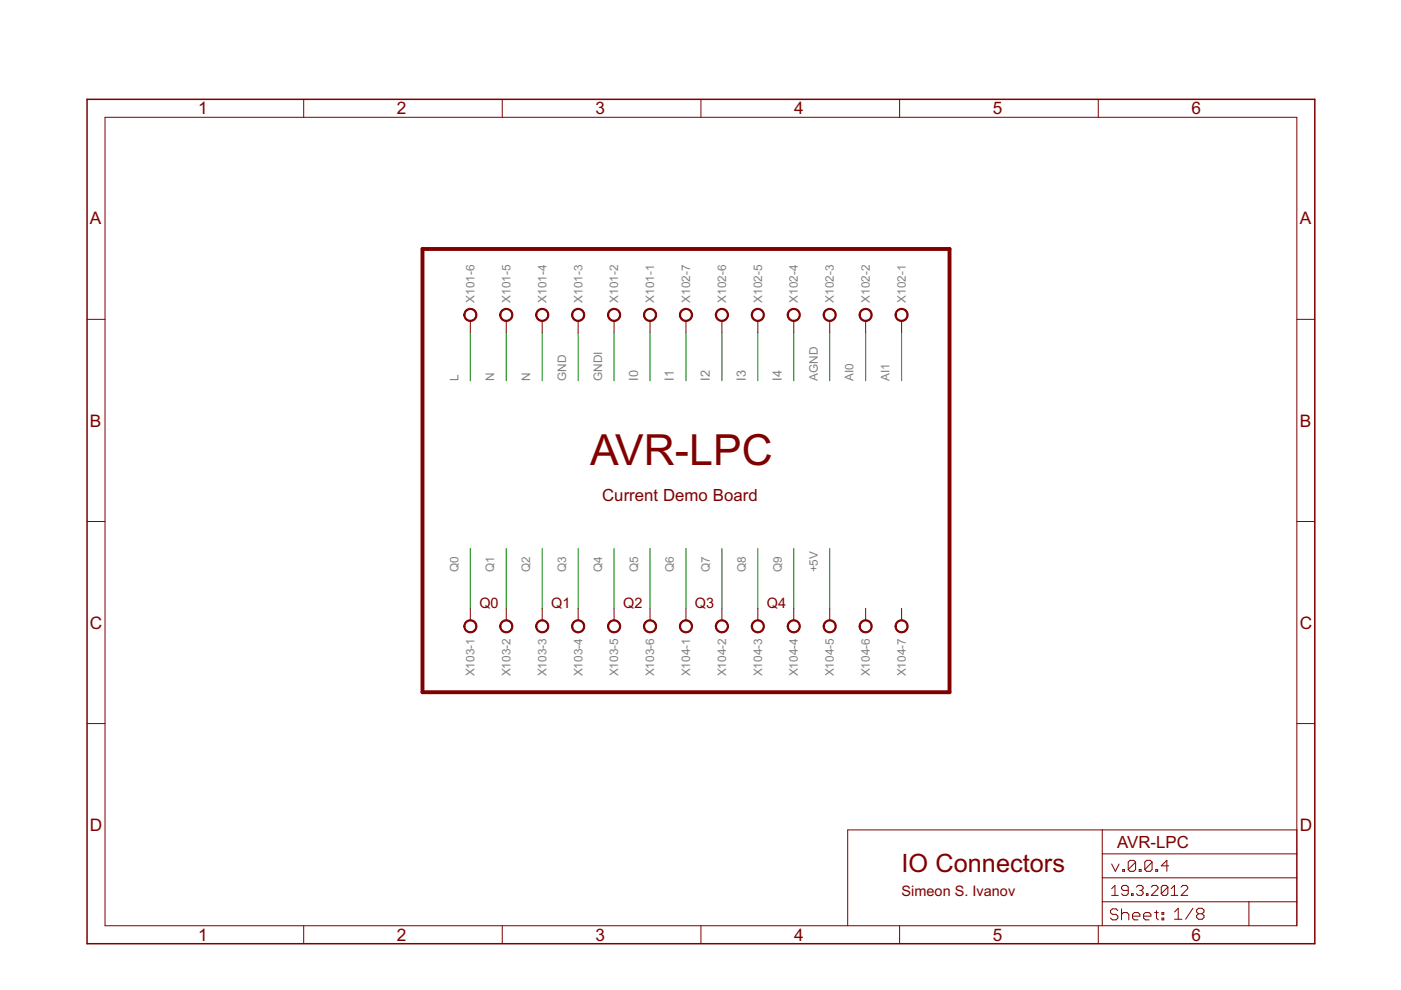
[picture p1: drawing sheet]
<svg xmlns="http://www.w3.org/2000/svg" width="297mm" height="210mm" viewBox="0 0 297 210" stroke-linecap="round" stroke-linejoin="round" font-family="sans-serif">
<g fill="#800000" stroke="#800000" stroke-width=".83">
<path d="M89.6 146.8h111.7z"/>
<path d="M201.3 52.8v94z"/>
<path d="M89.6 52.8h111.7z"/>
<path d="M89.6 52.8v94z"/>
</g>
<g fill="#800000" stroke="#800000" stroke-width=".21">
<path d="M275 191.2v5.1z"/>
<path d="M275 186.1v5.1z"/>
<path d="M275 181v5.1z"/>
<path d="M275 176v5z"/>
<path d="M179.7 176v20.3z"/>
<path d="M179.7 176h54z"/>
<path d="M233.7 176h41.3z"/>
<path d="M264.8 191.2v5.1z"/>
<path d="M264.8 191.2h10.2z"/>
<path d="M233.7 191.2h31.1z"/>
<path d="M233.7 191.2v5.1z"/>
<path d="M233.7 186.1v5.1z"/>
<path d="M233.7 186.1h41.3z"/>
<path d="M233.7 181v5.1z"/>
<path d="M233.7 181h41.3z"/>
<path d="M233.7 176v5z"/>
<path d="M235.7 183.2l.8 1.5z"/>
<path d="M237.3 183.2l-.8 1.5z"/>
<path d="M238 184.4v.3z"/>
<path d="M238 184.4h.4z"/>
<path d="M238.4 184.4v.3z"/>
<path d="M238 184.7h.4z"/>
<path d="M239.2 182.8v1.6z"/>
<path d="M239.2 182.8l.4-.4z"/>
<path d="M239.6 182.4h.8z"/>
<path d="M240.4 182.4l.4 .4z"/>
<path d="M240.8 182.8v1.6z"/>
<path d="M240.4 184.7l.4-.3z"/>
<path d="M239.6 184.7h.8z"/>
<path d="M239.2 184.4l.4 .3z"/>
<path d="M239.2 184.4l1.6-1.6z"/>
<path d="M241.5 184.4v.3z"/>
<path d="M241.5 184.4h.4z"/>
<path d="M241.9 184.4v.3z"/>
<path d="M241.5 184.7h.4z"/>
<path d="M242.7 182.8v1.6z"/>
<path d="M242.7 182.8l.4-.4z"/>
<path d="M243.1 182.4h.8z"/>
<path d="M243.9 182.4l.4 .4z"/>
<path d="M244.3 182.8v1.6z"/>
<path d="M244.3 184.4l-.4 .3z"/>
<path d="M243.1 184.7h.8z"/>
<path d="M242.7 184.4l.4 .3z"/>
<path d="M244.3 182.8l-1.6 1.6z"/>
<path d="M245 184.4v.3z"/>
<path d="M245 184.4h.4z"/>
<path d="M245.4 184.4v.3z"/>
<path d="M245 184.7h.4z"/>
<path d="M247.4 182.4v2.3z"/>
<path d="M246.2 183.6l1.2-1.2z"/>
<path d="M246.2 183.6h1.6z"/>
<path d="M235.7 188.4l.7-.7z"/>
<path d="M236.4 187.7v2.1z"/>
<path d="M235.7 189.8h1.4z"/>
<path d="M237.8 189.5l.3 .3z"/>
<path d="M238.1 189.8h.7z"/>
<path d="M239.2 189.5l-.4 .3z"/>
<path d="M239.2 188.1v1.4z"/>
<path d="M238.8 187.7l.4 .4z"/>
<path d="M238.1 187.7h.7z"/>
<path d="M238.1 187.7l-.3 .4z"/>
<path d="M237.8 188.1v.3z"/>
<path d="M237.8 188.4l.3 .4z"/>
<path d="M238.1 188.8h1.1z"/>
<path d="M239.9 189.5v.3z"/>
<path d="M239.9 189.5h.3z"/>
<path d="M240.2 189.5v.3z"/>
<path d="M239.9 189.8h.3z"/>
<path d="M240.9 188.1l.4-.4z"/>
<path d="M241.3 187.7h.7z"/>
<path d="M242 187.7l.4 .4z"/>
<path d="M242.4 188.1v.3z"/>
<path d="M242.4 188.4l-.4 .4z"/>
<path d="M241.6 188.8h.4z"/>
<path d="M242 188.8l.4 .3z"/>
<path d="M242.4 189.1v.4z"/>
<path d="M242.4 189.5l-.4 .3z"/>
<path d="M241.3 189.8h.7z"/>
<path d="M240.9 189.5l.4 .3z"/>
<path d="M243.1 189.5v.3z"/>
<path d="M243.1 189.5h.3z"/>
<path d="M243.4 189.5v.3z"/>
<path d="M243.1 189.8h.3z"/>
<path d="M244.1 189.8h1.4z"/>
<path d="M244.1 189.8l1.4-1.4z"/>
<path d="M245.5 188.1v.3z"/>
<path d="M245.2 187.7l.3 .4z"/>
<path d="M244.5 187.7h.7z"/>
<path d="M244.5 187.7l-.4 .4z"/>
<path d="M246.2 188.1v1.4z"/>
<path d="M246.5 187.7l-.3 .4z"/>
<path d="M246.5 187.7h.8z"/>
<path d="M247.3 187.7l.3 .4z"/>
<path d="M247.6 188.1v1.4z"/>
<path d="M247.6 189.5l-.3 .3z"/>
<path d="M246.5 189.8h.8z"/>
<path d="M246.2 189.5l.3 .3z"/>
<path d="M246.2 189.5l1.4-1.4z"/>
<path d="M248.3 188.4l.7-.7z"/>
<path d="M249 187.7v2.1z"/>
<path d="M248.3 189.8h1.4z"/>
<path d="M250.4 189.8h1.4z"/>
<path d="M251.8 188.4l-1.4 1.4z"/>
<path d="M251.8 188.1v.3z"/>
<path d="M251.5 187.7l.3 .4z"/>
<path d="M250.8 187.7h.7z"/>
<path d="M250.8 187.7l-.4 .4z"/>
<path d="M249 193.4l.8-.8z"/>
<path d="M249.8 192.6v2.3z"/>
<path d="M249 194.9h1.6z"/>
<path d="M252.9 192.6l-1.5 2.3z"/>
<path d="M253.7 193l.4-.4z"/>
<path d="M254.1 192.6h.8z"/>
<path d="M254.9 192.6l.4 .4z"/>
<path d="M255.3 193v.4z"/>
<path d="M254.9 193.7l.4-.3z"/>
<path d="M254.9 193.7l.4 .4z"/>
<path d="M255.3 194.1v.4z"/>
<path d="M254.9 194.9l.4-.4z"/>
<path d="M254.1 194.9h.8z"/>
<path d="M253.7 194.5l.4 .4z"/>
<path d="M253.7 194.1v.4z"/>
<path d="M253.7 194.1l.4-.4z"/>
<path d="M253.7 193.4l.4 .3z"/>
<path d="M253.7 193v.4z"/>
<path d="M254.1 193.7h.8z"/>
<path d="M236.6 192.7l.4 .4z"/>
<path d="M235.8 192.7h.8z"/>
<path d="M235.4 193.1l.4-.4z"/>
<path d="M235.4 193.1v.4z"/>
<path d="M235.4 193.5l.4 .4z"/>
<path d="M235.8 193.9h.8z"/>
<path d="M236.6 193.9l.4 .3z"/>
<path d="M237 194.2v.4z"/>
<path d="M237 194.6l-.4 .4z"/>
<path d="M235.8 195h.8z"/>
<path d="M235.4 194.6l.4 .4z"/>
<path d="M237.8 192.7v2.3z"/>
<path d="M237.8 193.9l.4-.4z"/>
<path d="M238.2 193.5h.8z"/>
<path d="M239 193.5l.3 .4z"/>
<path d="M239.3 193.9v1.1z"/>
<path d="M240.5 195h.8z"/>
<path d="M240.1 194.6l.4 .4z"/>
<path d="M240.1 193.9v.7z"/>
<path d="M240.1 193.9l.4-.4z"/>
<path d="M240.5 193.5h.8z"/>
<path d="M241.3 193.5l.4 .4z"/>
<path d="M241.7 193.9v.3z"/>
<path d="M240.1 194.2h1.6z"/>
<path d="M242.8 195h.8z"/>
<path d="M242.5 194.6l.3 .4z"/>
<path d="M242.5 193.9v.7z"/>
<path d="M242.5 193.9l.3-.4z"/>
<path d="M242.8 193.5h.8z"/>
<path d="M243.6 193.5l.4 .4z"/>
<path d="M244 193.9v.3z"/>
<path d="M242.5 194.2h1.5z"/>
<path d="M245.2 193.1v1.5z"/>
<path d="M245.2 194.6l.4 .4z"/>
<path d="M244.8 193.5h.8z"/>
<path d="M246.4 193.5h.3z"/>
<path d="M246.7 193.5v.4z"/>
<path d="M246.4 193.9h.3z"/>
<path d="M246.4 193.5v.4z"/>
<path d="M246.4 194.6h.3z"/>
<path d="M246.7 194.6v.4z"/>
<path d="M246.4 195h.3z"/>
<path d="M246.4 194.6v.4z"/>
<path d="M22.3 24.9v171.4z"/>
<path d="M18.5 67.7h3.8z"/>
<path d="M18.5 110.6h3.8z"/>
<path d="M18.5 153.4h3.8z"/>
<path d="M22.3 196.3h252.7z"/>
<path d="M64.4 196.3v3.8z"/>
<path d="M106.5 196.3v3.8z"/>
<path d="M148.6 196.3v3.8z"/>
<path d="M190.7 196.3v3.8z"/>
<path d="M232.9 196.3v3.8z"/>
<path d="M275 24.9v171.4z"/>
<path d="M275 67.7h3.8z"/>
<path d="M275 110.6h3.8z"/>
<path d="M275 153.4h3.8z"/>
<path d="M22.3 24.9h252.7z"/>
<path d="M64.4 21.1v3.8z"/>
<path d="M106.5 21.1v3.8z"/>
<path d="M148.6 21.1v3.8z"/>
<path d="M190.7 21.1v3.8z"/>
<path d="M232.9 21.1v3.8z"/>
<path d="M99.7 129v2.5z"/>
<path d="M107.3 129v2.5z"/>
<path d="M115 129v2.5z"/>
<path d="M122.6 129v2.5z"/>
<path d="M130.2 129v2.5z"/>
<path d="M137.8 129v2.5z"/>
<path d="M145.4 129v2.5z"/>
<path d="M153.1 129v2.5z"/>
<path d="M160.7 129v2.5z"/>
<path d="M168.3 129v2.5z"/>
<path d="M175.9 129v2.5z"/>
<path d="M183.5 129v2.5z"/>
<path d="M191.2 129v2.5z"/>
<path d="M137.8 68v2.6z"/>
<path d="M130.2 68v2.6z"/>
<path d="M122.6 68v2.6z"/>
<path d="M115 68v2.6z"/>
<path d="M107.3 68v2.6z"/>
<path d="M99.7 68v2.6z"/>
<path d="M191.2 68v2.6z"/>
<path d="M183.5 68v2.6z"/>
<path d="M175.9 68v2.6z"/>
<path d="M168.3 68v2.6z"/>
<path d="M160.7 68v2.6z"/>
<path d="M153.1 68v2.6z"/>
<path d="M145.4 68v2.6z"/>
<path d="M98.7 131.8a1.4 1.4 0 0 1 2.2 .3 1.4 1.4 0 0 1-.8 2.1 1.4 1.4 0 0 1-1.8-1.4h.3a1.15 1.15 0 0 1 1.6-1.1 1.15 1.15 0 0 1 .3 1.9 1.15 1.15 0 0 1-1.9-.5v-.3h-.3z" fill-rule="evenodd"/>
<path d="M106.3 131.8a1.4 1.4 0 0 1 2.2 .3 1.4 1.4 0 0 1-.8 2.1 1.4 1.4 0 0 1-1.8-1.4h.3a1.15 1.15 0 0 1 1.6-1.1 1.15 1.15 0 0 1 .3 1.9 1.15 1.15 0 0 1-1.9-.5v-.3h-.3z" fill-rule="evenodd"/>
<path d="M113.9 131.8a1.4 1.4 0 0 1 2.3 .3 1.4 1.4 0 0 1-.9 2.1 1.4 1.4 0 0 1-1.7-1.4h.2a1.15 1.15 0 0 1 1.6-1.1 1.15 1.15 0 0 1 .3 1.9 1.15 1.15 0 0 1-1.8-.5l-.1-.3h-.2z" fill-rule="evenodd"/>
<path d="M121.6 131.8a1.4 1.4 0 0 1 2.2 .3 1.4 1.4 0 0 1-.8 2.1 1.4 1.4 0 0 1-1.8-1.4h.2a1.15 1.15 0 0 1 1.6-1.1 1.15 1.15 0 0 1 .3 1.9 1.15 1.15 0 0 1-1.8-.5l-.1-.3h-.2z" fill-rule="evenodd"/>
<path d="M129.2 131.8a1.4 1.4 0 0 1 2.2 .3 1.4 1.4 0 0 1-.8 2.1 1.4 1.4 0 0 1-1.8-1.4h.3a1.15 1.15 0 0 1 1.6-1.1 1.15 1.15 0 0 1 .3 1.9 1.15 1.15 0 0 1-1.9-.5v-.3h-.3z" fill-rule="evenodd"/>
<path d="M136.8 131.8a1.4 1.4 0 0 1 2.2 .3 1.4 1.4 0 0 1-.8 2.1 1.4 1.4 0 0 1-1.8-1.4h.3a1.15 1.15 0 0 1 1.6-1.1 1.15 1.15 0 0 1 .3 1.9 1.15 1.15 0 0 1-1.9-.5v-.3h-.3z" fill-rule="evenodd"/>
<path d="M144.4 131.8a1.39 1.39 0 0 1 2.2 .3 1.39 1.39 0 0 1-.8 2 1.39 1.39 0 0 1-1.8-1.3h.3a1.15 1.15 0 0 1 1.6-1.1 1.15 1.15 0 0 1 .3 1.9 1.15 1.15 0 0 1-1.9-.5v-.3h-.3z" fill-rule="evenodd"/>
<path d="M152 131.8a1.39 1.39 0 0 1 2.2 .3 1.39 1.39 0 0 1-.8 2 1.39 1.39 0 0 1-1.7-1.3h.2a1.15 1.15 0 0 1 1.6-1.1 1.15 1.15 0 0 1 .3 1.9 1.15 1.15 0 0 1-1.8-.5l-.1-.3h-.2z" fill-rule="evenodd"/>
<path d="M159.7 131.8a1.39 1.39 0 0 1 2.2 .3 1.39 1.39 0 0 1-.9 2 1.39 1.39 0 0 1-1.7-1.3h.2a1.15 1.15 0 0 1 1.6-1.1 1.15 1.15 0 0 1 .3 1.9 1.15 1.15 0 0 1-1.8-.5l-.1-.3h-.2z" fill-rule="evenodd"/>
<path d="M167.3 131.8a1.39 1.39 0 0 1 2.2 .3 1.39 1.39 0 0 1-.8 2 1.39 1.39 0 0 1-1.8-1.3h.3a1.15 1.15 0 0 1 1.6-1.1 1.15 1.15 0 0 1 .3 1.9 1.15 1.15 0 0 1-1.9-.5v-.3h-.3z" fill-rule="evenodd"/>
<path d="M174.9 131.8a1.39 1.39 0 0 1 2.2 .3 1.39 1.39 0 0 1-.8 2 1.39 1.39 0 0 1-1.8-1.3h.3a1.14 1.14 0 0 1 1.6-1.1 1.14 1.14 0 0 1 .3 1.9 1.14 1.14 0 0 1-1.9-.5v-.3h-.3z" fill-rule="evenodd"/>
<path d="M182.5 131.8a1.39 1.39 0 0 1 2.2 .3 1.39 1.39 0 0 1-.8 2 1.39 1.39 0 0 1-1.8-1.3h.3a1.14 1.14 0 0 1 1.6-1.1 1.14 1.14 0 0 1 .3 1.9 1.14 1.14 0 0 1-1.9-.5v-.3h-.3z" fill-rule="evenodd"/>
<path d="M190.1 131.8a1.39 1.39 0 0 1 2.2 .3 1.39 1.39 0 0 1-.8 2 1.39 1.39 0 0 1-1.7-1.3h.2a1.14 1.14 0 0 1 1.6-1.1 1.14 1.14 0 0 1 .3 1.9 1.14 1.14 0 0 1-1.8-.5l-.1-.3h-.2z" fill-rule="evenodd"/>
<path d="M136.8 65.8a1.4 1.4 0 0 1 2.2 .2 1.4 1.4 0 0 1-.8 2.1 1.4 1.4 0 0 1-1.8-1.3h.3a1.15 1.15 0 0 1 1.6-1.1 1.15 1.15 0 0 1 .3 1.9 1.15 1.15 0 0 1-1.9-.5v-.3h-.3z" fill-rule="evenodd"/>
<path d="M129.2 65.8a1.4 1.4 0 0 1 2.2 .2 1.4 1.4 0 0 1-.8 2.1 1.4 1.4 0 0 1-1.8-1.3h.3a1.15 1.15 0 0 1 1.6-1.1 1.15 1.15 0 0 1 .2 1.9 1.15 1.15 0 0 1-1.8-.5v-.3h-.3z" fill-rule="evenodd"/>
<path d="M121.6 65.8a1.4 1.4 0 0 1 2.2 .2 1.4 1.4 0 0 1-.8 2.1 1.4 1.4 0 0 1-1.8-1.3h.2a1.15 1.15 0 0 1 1.7-1.1 1.15 1.15 0 0 1 .2 1.9 1.15 1.15 0 0 1-1.8-.5l-.1-.3h-.2z" fill-rule="evenodd"/>
<path d="M113.9 65.8a1.4 1.4 0 0 1 2.3 .2 1.4 1.4 0 0 1-.9 2.1 1.4 1.4 0 0 1-1.7-1.3h.2a1.15 1.15 0 0 1 1.6-1.1 1.15 1.15 0 0 1 .3 1.9 1.15 1.15 0 0 1-1.8-.5l-.1-.3h-.2z" fill-rule="evenodd"/>
<path d="M106.3 65.8a1.4 1.4 0 0 1 2.2 .2 1.4 1.4 0 0 1-.8 2.1 1.4 1.4 0 0 1-1.8-1.3h.3a1.15 1.15 0 0 1 1.6-1.1 1.15 1.15 0 0 1 .3 1.9 1.15 1.15 0 0 1-1.9-.5v-.3h-.3z" fill-rule="evenodd"/>
<path d="M98.7 65.8a1.4 1.4 0 0 1 2.2 .2 1.4 1.4 0 0 1-.8 2.1 1.4 1.4 0 0 1-1.8-1.3h.3a1.15 1.15 0 0 1 1.6-1.1 1.15 1.15 0 0 1 .3 1.9 1.15 1.15 0 0 1-1.9-.5v-.3h-.3z" fill-rule="evenodd"/>
<path d="M190.1 65.8a1.4 1.4 0 0 1 2.2 .2 1.4 1.4 0 0 1-.8 2.1 1.4 1.4 0 0 1-1.7-1.3h.2a1.14 1.14 0 0 1 1.6-1.1 1.14 1.14 0 0 1 .3 1.9 1.14 1.14 0 0 1-1.8-.5l-.1-.3h-.2z" fill-rule="evenodd"/>
<path d="M182.5 65.8a1.4 1.4 0 0 1 2.2 .2 1.4 1.4 0 0 1-.8 2.1 1.4 1.4 0 0 1-1.8-1.3h.3a1.14 1.14 0 0 1 1.6-1.1 1.14 1.14 0 0 1 .3 1.9 1.14 1.14 0 0 1-1.9-.5v-.3h-.3z" fill-rule="evenodd"/>
<path d="M174.9 65.8a1.4 1.4 0 0 1 2.2 .2 1.4 1.4 0 0 1-.8 2.1 1.4 1.4 0 0 1-1.8-1.3h.3a1.14 1.14 0 0 1 1.6-1.1 1.14 1.14 0 0 1 .2 1.9 1.14 1.14 0 0 1-1.8-.5v-.3h-.3z" fill-rule="evenodd"/>
<path d="M167.3 65.8a1.4 1.4 0 0 1 2.2 .2 1.4 1.4 0 0 1-.8 2.1 1.4 1.4 0 0 1-1.8-1.3h.3a1.15 1.15 0 0 1 1.6-1.1 1.15 1.15 0 0 1 .2 1.9 1.15 1.15 0 0 1-1.8-.5v-.3h-.3z" fill-rule="evenodd"/>
<path d="M159.7 65.8a1.4 1.4 0 0 1 2.2 .2 1.4 1.4 0 0 1-.9 2.1 1.4 1.4 0 0 1-1.7-1.3h.2a1.15 1.15 0 0 1 1.7-1.1 1.15 1.15 0 0 1 .2 1.9 1.15 1.15 0 0 1-1.8-.5l-.1-.3h-.2z" fill-rule="evenodd"/>
<path d="M152 65.8a1.4 1.4 0 0 1 2.2 .2 1.4 1.4 0 0 1-.8 2.1 1.4 1.4 0 0 1-1.7-1.3h.2a1.15 1.15 0 0 1 1.6-1.1 1.15 1.15 0 0 1 .3 1.9 1.15 1.15 0 0 1-1.8-.5l-.1-.3h-.2z" fill-rule="evenodd"/>
<path d="M144.4 65.8a1.4 1.4 0 0 1 2.2 .2 1.4 1.4 0 0 1-.8 2.1 1.4 1.4 0 0 1-1.8-1.3h.3a1.15 1.15 0 0 1 1.6-1.1 1.15 1.15 0 0 1 .3 1.9 1.15 1.15 0 0 1-1.9-.5v-.3h-.3z" fill-rule="evenodd"/>
</g>
<g fill="#800000" stroke="#800000" stroke-width=".32">
<path d="M18.5 21.1v179z"/>
<path d="M18.5 200.1h260.3z"/>
<path d="M278.8 21.1v179z"/>
<path d="M18.5 21.1h260.3z"/>
</g>
<g fill="#008000" stroke="#008000" stroke-width=".21">
<path d="M115 70.6v10.1z"/>
<path d="M107.3 70.6v10.1z"/>
<path d="M137.8 70.6v10.1z"/>
<path d="M145.4 70.6v10.1z"/>
<path d="M160.7 70.6v10.1z"/>
<path d="M153.1 70.6v10.1z"/>
<path d="M168.3 70.6v10.1z"/>
<path d="M99.7 70.6v10.1z"/>
<path d="M130.2 70.6v10.1z"/>
<path d="M99.7 116.3v12.7z"/>
<path d="M107.3 116.3v12.7z"/>
<path d="M115 116.3v12.7z"/>
<path d="M122.6 116.3v12.7z"/>
<path d="M130.2 116.3v12.7z"/>
<path d="M137.8 116.3v12.7z"/>
<path d="M145.4 116.3v12.7z"/>
<path d="M153.1 116.3v12.7z"/>
<path d="M160.7 116.3v12.7z"/>
<path d="M168.3 116.3v12.7z"/>
<path d="M122.6 70.6v10.1z"/>
<path d="M175.9 70.6v10.1z"/>
<path d="M183.5 70.6v10.1z"/>
<path d="M191.2 70.6v10.1z"/>
<path d="M175.9 116.3v12.7z"/>
</g>
<text font-size="10.2" fill="#800000" x="125.1" y="98.5">AVR-LPC</text>
<text font-size="6" fill="#800000" x="191.2" y="184.9">IO Connectors</text>
<g font-size="4.1" fill="#800000">
<text x="42" y="24.3">1</text>
<text x="84.1" y="24.3">2</text>
<text x="126.3" y="24.3">3</text>
<text x="168.4" y="24.3">4</text>
<text x="210.5" y="24.3">5</text>
<text x="252.6" y="24.3">6</text>
<text x="19.1" y="47.6">A</text>
<text x="275.6" y="47.6">A</text>
<text x="19.1" y="90.5">B</text>
<text x="275.6" y="90.5">B</text>
<text x="19.1" y="133.3">C</text>
<text x="275.6" y="133.3">C</text>
<text x="19.1" y="176.2">D</text>
<text x="275.6" y="176.2">D</text>
<text x="42" y="199.5">1</text>
<text x="84.1" y="199.5">2</text>
<text x="126.3" y="199.5">3</text>
<text x="168.4" y="199.5">4</text>
<text x="210.5" y="199.5">5</text>
<text x="252.6" y="199.5">6</text>
</g>
<g font-size="4" fill="#800000">
<text x="127.7" y="106.1">Current Demo Board</text>
<text x="236.9" y="179.8">AVR-LPC</text>
</g>
<g font-size="3.4" fill="#800000">
<text x="101.6" y="129">Q0</text>
<text x="116.9" y="129">Q1</text>
<text x="132.1" y="129">Q2</text>
<text x="147.3" y="129">Q3</text>
<text x="162.6" y="129">Q4</text>
<text x="191.2" y="189.9">Simeon S. Ivanov</text>
</g>
<g font-size="3" fill="#808080">
<text x="135.3" y="80.7" transform="rotate(-90 135.3 80.7)">I0</text>
<text x="142.9" y="80.7" transform="rotate(-90 142.9 80.7)">I1</text>
<text x="150.5" y="80.7" transform="rotate(-90 150.5 80.7)">I2</text>
<text x="158.1" y="80.7" transform="rotate(-90 158.1 80.7)">I3</text>
<text x="165.8" y="80.7" transform="rotate(-90 165.8 80.7)">I4</text>
</g>
<g font-size="2.8" fill="#808080">
<text x="100.6" y="64.2" transform="rotate(-90 100.6 64.2)">X101-6</text>
<text x="108.2" y="64.2" transform="rotate(-90 108.2 64.2)">X101-5</text>
<text x="115.9" y="64.2" transform="rotate(-90 115.9 64.2)">X101-4</text>
<text x="123.5" y="64.2" transform="rotate(-90 123.5 64.2)">X101-3</text>
<text x="131.1" y="64.2" transform="rotate(-90 131.1 64.2)">X101-2</text>
<text x="138.7" y="64.2" transform="rotate(-90 138.7 64.2)">X101-1</text>
<text x="146.3" y="64.2" transform="rotate(-90 146.3 64.2)">X102-7</text>
<text x="153.9" y="64.2" transform="rotate(-90 153.9 64.2)">X102-6</text>
<text x="161.6" y="64.2" transform="rotate(-90 161.6 64.2)">X102-5</text>
<text x="169.2" y="64.2" transform="rotate(-90 169.2 64.2)">X102-4</text>
<text x="176.8" y="64.2" transform="rotate(-90 176.8 64.2)">X102-3</text>
<text x="184.4" y="64.2" transform="rotate(-90 184.4 64.2)">X102-2</text>
<text x="192" y="64.2" transform="rotate(-90 192 64.2)">X102-1</text>
<text x="97.2" y="80.7" transform="rotate(-90 97.2 80.7)">L</text>
<text x="104.8" y="80.7" transform="rotate(-90 104.8 80.7)">N</text>
<text x="112.4" y="80.7" transform="rotate(-90 112.4 80.7)">N</text>
<text x="120" y="80.7" transform="rotate(-90 120 80.7)">GND</text>
<text x="127.7" y="80.7" transform="rotate(-90 127.7 80.7)">GNDI</text>
<text x="173.4" y="80.7" transform="rotate(-90 173.4 80.7)">AGND</text>
<text x="181" y="80.7" transform="rotate(-90 181 80.7)">AI0</text>
<text x="188.6" y="80.7" transform="rotate(-90 188.6 80.7)">AI1</text>
<text x="97.2" y="121.4" transform="rotate(-90 97.2 121.4)">Q0</text>
<text x="104.8" y="121.4" transform="rotate(-90 104.8 121.4)">Q1</text>
<text x="112.4" y="121.4" transform="rotate(-90 112.4 121.4)">Q2</text>
<text x="120" y="121.4" transform="rotate(-90 120 121.4)">Q3</text>
<text x="127.7" y="121.4" transform="rotate(-90 127.7 121.4)">Q4</text>
<text x="135.3" y="121.4" transform="rotate(-90 135.3 121.4)">Q5</text>
<text x="142.9" y="121.4" transform="rotate(-90 142.9 121.4)">Q6</text>
<text x="150.5" y="121.4" transform="rotate(-90 150.5 121.4)">Q7</text>
<text x="158.1" y="121.4" transform="rotate(-90 158.1 121.4)">Q8</text>
<text x="165.8" y="121.4" transform="rotate(-90 165.8 121.4)">Q9</text>
<text x="173.4" y="121.4" transform="rotate(-90 173.4 121.4)">+5V</text>
<text x="100.6" y="143.4" transform="rotate(-90 100.6 143.4)">X103-1</text>
<text x="108.2" y="143.4" transform="rotate(-90 108.2 143.4)">X103-2</text>
<text x="115.9" y="143.4" transform="rotate(-90 115.9 143.4)">X103-3</text>
<text x="123.5" y="143.4" transform="rotate(-90 123.5 143.4)">X103-4</text>
<text x="131.1" y="143.4" transform="rotate(-90 131.1 143.4)">X103-5</text>
<text x="138.7" y="143.4" transform="rotate(-90 138.7 143.4)">X103-6</text>
<text x="146.3" y="143.4" transform="rotate(-90 146.3 143.4)">X104-1</text>
<text x="153.9" y="143.4" transform="rotate(-90 153.9 143.4)">X104-2</text>
<text x="161.6" y="143.4" transform="rotate(-90 161.6 143.4)">X104-3</text>
<text x="169.2" y="143.4" transform="rotate(-90 169.2 143.4)">X104-4</text>
<text x="176.8" y="143.4" transform="rotate(-90 176.8 143.4)">X104-5</text>
<text x="184.4" y="143.4" transform="rotate(-90 184.4 143.4)">X104-6</text>
<text x="192" y="143.4" transform="rotate(-90 192 143.4)">X104-7</text>
</g>
</svg>
